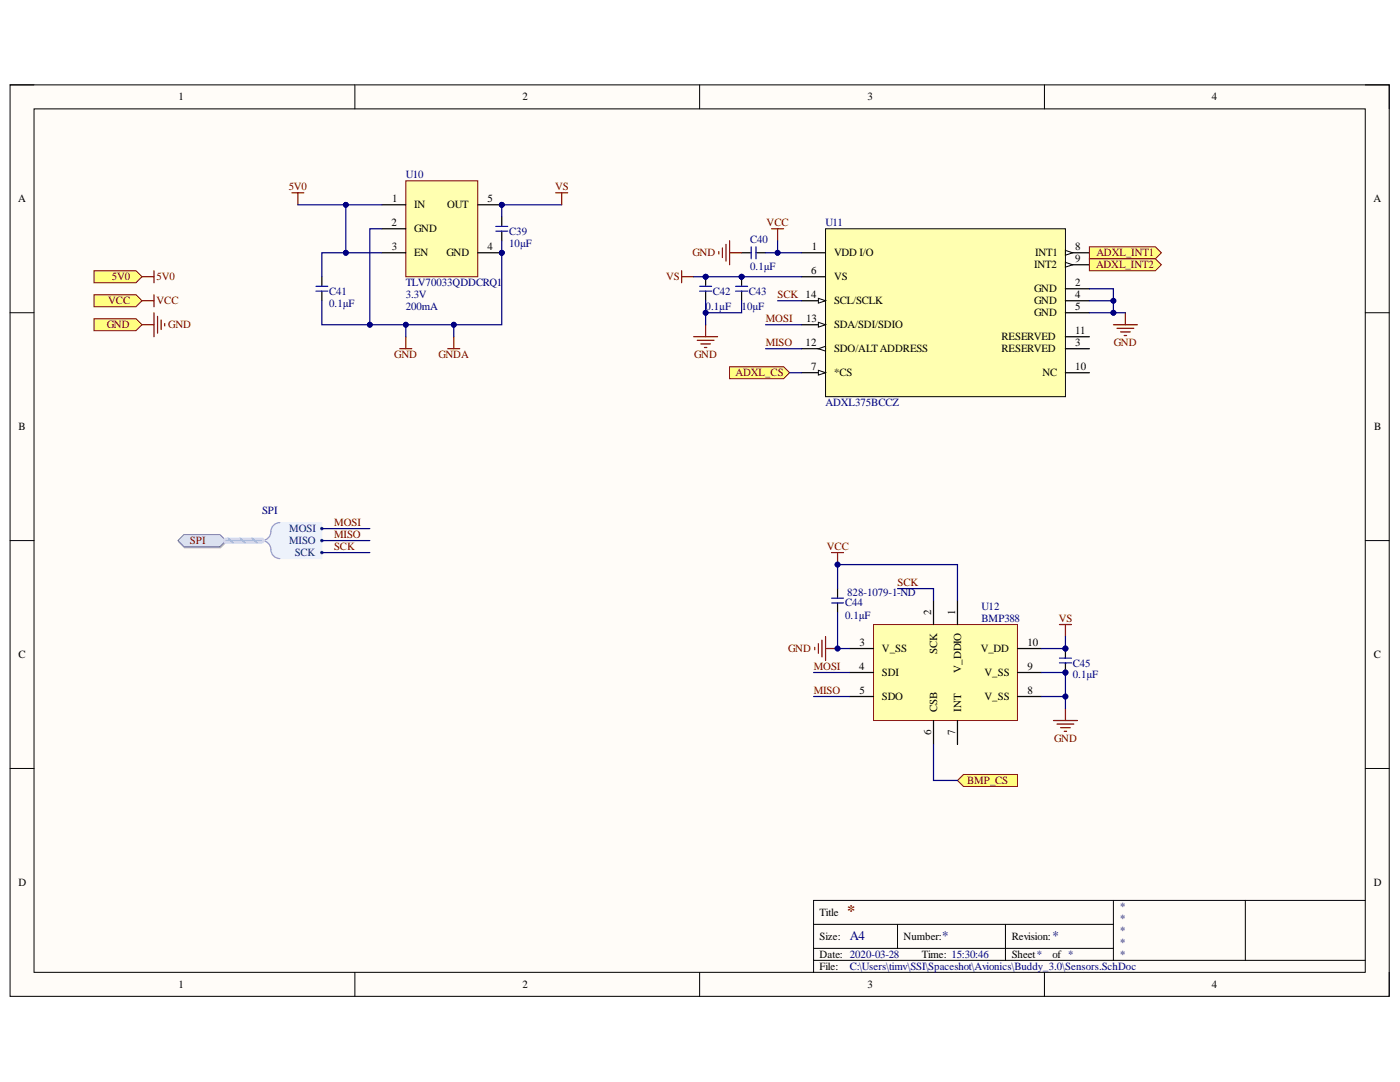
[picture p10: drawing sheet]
<svg xmlns="http://www.w3.org/2000/svg" width="279mm" height="216mm" viewBox="0 0 279 216" stroke-linecap="round" stroke-linejoin="round" font-family="sans-serif">
<path d="M2 16.9h275.2v181.9h-275.2z" fill-rule="evenodd" fill="#fffcf8"/>
<path d="M2 16.9h275.2v181.9h-275.2z" fill="none" stroke="#000" stroke-width=".2"/>
<path d="M6.8 21.7h265.7v172.3h-265.7z" fill-rule="evenodd" fill="#fffcf8"/>
<g fill="none" stroke="#000" stroke-width=".2">
<path d="M2 16.9h4.8M70.8 16.9v4.8M139.6 16.9v4.8M208.4 16.9v4.8M272.5 16.9h4.7v4.8M6.8 21.7h265.7v172.3h-265.7zM2 62.4h4.8M272.5 62.4h4.7M2 107.9h4.8M272.5 107.9h4.7M2 153.3h4.8M272.5 153.3h4.7"/>
<path d="M222.2 179.7v11.9M248.5 179.7v11.9M272.5 179.7h-110.1v14.3M70.8 194v4.8M139.6 194v4.8M162.4 184.4h59.8M162.4 191.6h110.1M162.4 189.2h59.8M179.1 184.4v4.8M200.7 184.4v7.2M208.4 194v4.8M277.2 194v4.8"/>
</g>
<path d="M164.8 45.6h47.8v33.6h-47.8z" fill-rule="evenodd" fill="#ffffb0"/>
<path d="M164.8 45.6h47.8v33.6h-47.8z" fill="none" stroke="#000" stroke-width=".2"/>
<path d="M160 50.4h4.8M160 55.2h4.8M160 60h4.8" fill="none" stroke="#000" stroke-width=".24"/>
<path d="M163.3 59.5l1.5 .5-1.5 .5z" fill="#f8fcff"/>
<path d="M163.3 59.5l1.5 .5-1.5 .5z" fill="none" stroke="#000" stroke-width=".2"/>
<path d="M160 64.8h4.8" fill="none" stroke="#000" stroke-width=".24"/>
<path d="M163.3 64.3l1.5 .5-1.5 .5z" fill="#f8fcff"/>
<path d="M163.3 64.3l1.5 .5-1.5 .5z" fill="none" stroke="#000" stroke-width=".2"/>
<path d="M160 69.6h4.8" fill="none" stroke="#000" stroke-width=".24"/>
<path d="M163.3 69.6l1.5-.5v1z" fill="#f8fcff"/>
<path d="M163.3 69.6l1.5-.5v1z" fill="none" stroke="#000" stroke-width=".2"/>
<path d="M160 74.4h4.8" fill="none" stroke="#000" stroke-width=".24"/>
<path d="M163.3 73.9l1.5 .5-1.5 .4z" fill="#f8fcff"/>
<path d="M163.3 73.9l1.5 .5-1.5 .4z" fill="none" stroke="#000" stroke-width=".2"/>
<path d="M212.6 50.4h4.8" fill="none" stroke="#000" stroke-width=".25"/>
<path d="M212.6 50l1.5 .4-1.5 .5z" fill="#f8fcff"/>
<path d="M212.6 50l1.5 .4-1.5 .5z" fill="none" stroke="#000" stroke-width=".2"/>
<path d="M212.6 52.8h4.8" fill="none" stroke="#000" stroke-width=".25"/>
<path d="M212.6 52.4l1.5 .4-1.5 .5z" fill="#f8fcff"/>
<path d="M212.6 52.4l1.5 .4-1.5 .5z" fill="none" stroke="#000" stroke-width=".2"/>
<path d="M212.6 57.6h4.8M212.6 60h4.8M212.6 62.4h4.8M212.6 67.2h4.8M212.6 69.6h4.8M212.6 74.4h4.8" fill="none" stroke="#000" stroke-width=".25"/>
<path d="M174.3 124.6h28.8v19.2h-28.8z" fill-rule="evenodd" fill="#ffffb0"/>
<path d="M174.3 124.6h28.8v19.2h-28.8z" fill="none" stroke="#800000" stroke-width=".2"/>
<path d="M186.3 119.8v4.8M191.1 119.8v4.8M169.5 129.4h4.8M169.5 134.2h4.8M169.5 139h4.8M203.1 129.4h4.7M203.1 134.2h4.7M203.1 139h4.7M186.3 143.8v4.8M191.1 143.8v4.8" fill="none" stroke="#000" stroke-width=".25"/>
<path d="M148 50.4h1.9M150.9 50.4h1.9" fill="none" stroke="#000" stroke-width=".24"/>
<path d="M149.9 49.2v2.4M150.9 49.2v2.4" fill="none" stroke="#00f" stroke-width=".24"/>
<circle cx="148" cy="55.2" r=".48" fill="#000080"/>
<circle cx="148" cy="55.2" r=".48" fill="none" stroke="#000080" stroke-width=".2"/>
<path d="M148 55.2v1.9" fill="none" stroke="#000" stroke-width=".24"/>
<circle cx="148" cy="55.2" r=".48" fill="#000080"/>
<circle cx="148" cy="55.2" r=".48" fill="none" stroke="#000080" stroke-width=".2"/>
<path d="M148 58.1v1.9" fill="none" stroke="#000" stroke-width=".24"/>
<path d="M146.8 58.1h2.4M146.8 57.1h2.4" fill="none" stroke="#00f" stroke-width=".24"/>
<circle cx="140.8" cy="55.2" r=".48" fill="#000080"/>
<circle cx="140.8" cy="55.2" r=".48" fill="none" stroke="#000080" stroke-width=".2"/>
<path d="M140.8 55.2v1.9M140.8 58.1v1.9" fill="none" stroke="#000" stroke-width=".24"/>
<circle cx="140.8" cy="55.2" r=".48" fill="#000080"/>
<circle cx="140.8" cy="55.2" r=".48" fill="none" stroke="#000080" stroke-width=".2"/>
<path d="M139.6 57.1h2.4M139.6 58.1h2.4" fill="none" stroke="#00f" stroke-width=".24"/>
<g fill="none" stroke="#800000" stroke-width=".24">
<path d="M136 54v2.4M136 55.2h2.4M143.5 50.2v.5M144.2 49.5v1.9M144.9 48.8v3.3M145.6 48v4.8M145.6 50.4h2.4M154 45.6h2.4M155.2 45.6v2.4M138.4 67.2h4.8M139.1 67.9h3.4M139.9 68.6h1.9"/>
<path d="M140.6 69.3h.5M140.8 64.8v2.4"/>
</g>
<path d="M145.6 73.2h10.8l1.2 1.2-1.2 1.2h-10.8z" fill-rule="evenodd" fill="#ffff80"/>
<path d="M145.6 73.2h10.8l1.2 1.2-1.2 1.2h-10.8z" fill="none" stroke="#800000" stroke-width=".2"/>
<path d="M222.2 64.8h4.8M222.9 65.5h3.4M223.6 66.2h2M224.4 66.9h.4M224.6 62.4v2.4" fill="none" stroke="#800000" stroke-width=".25"/>
<path d="M167.2 117.4v2M167.2 120.3v1.9" fill="none" stroke="#000" stroke-width=".24"/>
<path d="M166 119.4h2.3M166 120.3h2.3" fill="none" stroke="#00f" stroke-width=".24"/>
<circle cx="212.6" cy="129.4" r=".48" fill="#000080"/>
<circle cx="212.6" cy="129.4" r=".48" fill="none" stroke="#000080" stroke-width=".2"/>
<circle cx="212.6" cy="134.2" r=".48" fill="#000080"/>
<circle cx="212.6" cy="134.2" r=".48" fill="none" stroke="#000080" stroke-width=".2"/>
<path d="M212.6 129.4v1.9" fill="none" stroke="#000" stroke-width=".25"/>
<circle cx="212.6" cy="129.4" r=".48" fill="#000080"/>
<circle cx="212.6" cy="129.4" r=".48" fill="none" stroke="#000080" stroke-width=".2"/>
<path d="M212.6 132.3v1.9" fill="none" stroke="#000" stroke-width=".25"/>
<circle cx="212.6" cy="134.2" r=".48" fill="#000080"/>
<circle cx="212.6" cy="134.2" r=".48" fill="none" stroke="#000080" stroke-width=".2"/>
<path d="M211.4 132.3h2.4M211.4 131.3h2.4" fill="none" stroke="#00f" stroke-width=".25"/>
<path d="M162.6 129.2v.4M163.3 128.4v2M164 127.7v3.4M164.8 127v4.8M164.8 129.4h2.4" fill="none" stroke="#800000" stroke-width=".24"/>
<circle cx="167.2" cy="129.4" r=".48" fill="#000080"/>
<circle cx="167.2" cy="129.4" r=".48" fill="none" stroke="#000080" stroke-width=".2"/>
<path d="M166 110.3h2.3M167.2 110.3v2.4" fill="none" stroke="#800000" stroke-width=".24"/>
<circle cx="167.2" cy="112.7" r=".48" fill="#000080"/>
<circle cx="167.2" cy="112.7" r=".48" fill="none" stroke="#000080" stroke-width=".2"/>
<path d="M211.4 124.6h2.4M212.6 124.6v2.4M210.2 143.8h4.8M210.9 144.5h3.4M211.7 145.2h1.9M212.4 145.9h.5M212.6 141.4v2.4" fill="none" stroke="#800000" stroke-width=".25"/>
<path d="M191.1 155.7l1.2-1.2h10.8v2.4h-10.8z" fill-rule="evenodd" fill="#ffff80"/>
<path d="M191.1 155.7l1.2-1.2h10.8v2.4h-10.8z" fill="none" stroke="#800000" stroke-width=".2"/>
<path d="M217.4 49.2h13.2l1.2 1.2-1.2 1.2h-13.2z" fill-rule="evenodd" fill="#ffff80"/>
<path d="M217.4 49.2h13.2l1.2 1.2-1.2 1.2h-13.2z" fill="none" stroke="#800000" stroke-width=".2"/>
<path d="M217.4 51.6h13.2l1.2 1.2-1.2 1.2h-13.2z" fill-rule="evenodd" fill="#ffff80"/>
<path d="M217.4 51.6h13.2l1.2 1.2-1.2 1.2h-13.2z" fill="none" stroke="#800000" stroke-width=".2"/>
<path d="M54.3 105.2l.7-.7 .9-.2h8.3v7.2h-8.3a1.85 1.85 0 0 1-1.8-2.3l-.5-.7-.9-.6 .9-.6 .5-.8z" fill-rule="evenodd" fill="#edf2fb"/>
<path d="M54.3 105.2l.7-.7 .9-.2h8.3v7.2h-8.3a1.85 1.85 0 0 1-1.8-2.3l-.5-.7-.9-.6 .9-.6 .5-.8z" fill="none" stroke="#edf2fb" stroke-width=".2"/>
<path d="M55.9 104.3a1.95 1.95 0 0 0-1.9 2.3 1.79 1.79 0 0 1-1.7 1.3 1.95 1.95 0 0 1 1.8 2.2 1.8 1.8 0 0 0 1.8 1.4" fill="none" stroke="#8f9ec9" stroke-width=".24"/>
<circle cx="64.2" cy="107.9" r=".24" fill="#003a70"/>
<circle cx="64.2" cy="107.9" r=".24" fill="none" stroke="#003a70" stroke-width=".2"/>
<circle cx="64.2" cy="105.5" r=".24" fill="#003a70"/>
<circle cx="64.2" cy="105.5" r=".24" fill="none" stroke="#003a70" stroke-width=".2"/>
<circle cx="64.2" cy="110.3" r=".24" fill="#003a70"/>
<circle cx="64.2" cy="110.3" r=".24" fill="none" stroke="#003a70" stroke-width=".2"/>
<path d="M35.6 108.1l1.2-1.2h7.2l1.2 1.2-1.2 1.2h-7.2z" fill-rule="evenodd" fill="#bac0ca"/>
<path d="M35.6 108.1l1.2-1.2h7.2l1.2 1.2-1.2 1.2h-7.2z" fill="none" stroke="#a6acb6" stroke-width=".2"/>
<path d="M35.5 107.9l1.2-1.2h7.2l1.2 1.2-1.2 1.2h-7.2z" fill-rule="evenodd" fill="#d5e4ff"/>
<path d="M35.5 107.9l1.2-1.2h7.2l1.2 1.2-1.2 1.2h-7.2z" fill="none" stroke="#71809b" stroke-width=".2"/>
<path d="M18.8 58.8h8.3l1.2 1.2-1.2 1.2h-8.3z" fill-rule="evenodd" fill="#ffff80"/>
<path d="M18.8 58.8h8.3l1.2 1.2-1.2 1.2h-8.3z" fill="none" stroke="#800000" stroke-width=".2"/>
<path d="M18.8 63.6h8.3l1.2 1.2-1.2 1.2h-8.3z" fill-rule="evenodd" fill="#ffff80"/>
<path d="M18.8 63.6h8.3l1.2 1.2-1.2 1.2h-8.3z" fill="none" stroke="#800000" stroke-width=".2"/>
<path d="M30.7 58.8v2.4M28.3 64.8h2.4M28.3 60h2.4M30.7 62.4v4.8M31.4 63.1v3.4M32.2 63.8v2M32.9 64.6v.4" fill="none" stroke="#800000" stroke-width=".24"/>
<circle cx="100.1" cy="50.4" r=".48" fill="#000080"/>
<circle cx="100.1" cy="50.4" r=".48" fill="none" stroke="#000080" stroke-width=".2"/>
<circle cx="100.1" cy="40.9" r=".48" fill="#000080"/>
<circle cx="100.1" cy="40.9" r=".48" fill="none" stroke="#000080" stroke-width=".2"/>
<path d="M81 36.1h14.3v19.1h-14.3z" fill-rule="evenodd" fill="#ffffb0"/>
<path d="M81 36.1h14.3v19.1h-14.3z" fill="none" stroke="#800000" stroke-width=".2"/>
<path d="M76.2 40.9h4.8M76.2 45.6h4.8M76.2 50.4h4.8M95.3 50.4h4.8" fill="none" stroke="#000" stroke-width=".24"/>
<circle cx="100.1" cy="50.4" r=".48" fill="#000080"/>
<circle cx="100.1" cy="50.4" r=".48" fill="none" stroke="#000080" stroke-width=".2"/>
<path d="M95.3 40.9h4.8" fill="none" stroke="#000" stroke-width=".24"/>
<circle cx="100.1" cy="40.9" r=".48" fill="#000080"/>
<circle cx="100.1" cy="40.9" r=".48" fill="none" stroke="#000080" stroke-width=".2"/>
<path d="M58.3 38.5h2.3M59.4 38.5v2.4M79.8 69.6h2.4M81 67.2v2.4M89.4 69.6h2.4M90.6 67.2v2.4" fill="none" stroke="#800000" stroke-width=".24"/>
<path d="M64.2 55.2v1.9M64.2 58.1v1.9M100.1 43.3v1.9M100.1 46.1v1.9" fill="none" stroke="#000" stroke-width=".24"/>
<path d="M63 58.1h2.4M63 57.1h2.4M98.9 46.1h2.4M98.9 45.2h2.4" fill="none" stroke="#00f" stroke-width=".24"/>
<path d="M138.4 55.2h21.6" fill="none" stroke="#000080" stroke-width=".24"/>
<circle cx="140.8" cy="55.2" r=".48" fill="#000080"/>
<circle cx="140.8" cy="55.2" r=".48" fill="none" stroke="#000080" stroke-width=".2"/>
<circle cx="148" cy="55.2" r=".48" fill="#000080"/>
<circle cx="148" cy="55.2" r=".48" fill="none" stroke="#000080" stroke-width=".2"/>
<path d="M155.2 48v2.4" fill="none" stroke="#000080" stroke-width=".24"/>
<circle cx="155.2" cy="50.4" r=".48" fill="#000080"/>
<circle cx="155.2" cy="50.4" r=".48" fill="none" stroke="#000080" stroke-width=".2"/>
<path d="M140.8 60v2.4" fill="none" stroke="#000080" stroke-width=".24"/>
<circle cx="140.8" cy="62.4" r=".48" fill="#000080"/>
<circle cx="140.8" cy="62.4" r=".48" fill="none" stroke="#000080" stroke-width=".2"/>
<path d="M148 60v2.4h-7.2v2.4" fill="none" stroke="#000080" stroke-width=".24"/>
<circle cx="140.8" cy="62.4" r=".48" fill="#000080"/>
<circle cx="140.8" cy="62.4" r=".48" fill="none" stroke="#000080" stroke-width=".2"/>
<path d="M152.8 64.8h7.2M152.8 69.6h7.2M155.2 60h4.8M157.6 74.4h2.4" fill="none" stroke="#000080" stroke-width=".24"/>
<path d="M217.4 60h4.8" fill="none" stroke="#000080" stroke-width=".25"/>
<circle cx="222.2" cy="60" r=".48" fill="#000080"/>
<circle cx="222.2" cy="60" r=".48" fill="none" stroke="#000080" stroke-width=".2"/>
<path d="M222.2 62.4h2.4" fill="none" stroke="#000080" stroke-width=".25"/>
<circle cx="222.2" cy="62.4" r=".48" fill="#000080"/>
<circle cx="222.2" cy="62.4" r=".48" fill="none" stroke="#000080" stroke-width=".2"/>
<path d="M179.1 117.4h7.2v2.4M186.3 148.6v7.1h4.8" fill="none" stroke="#000080" stroke-width=".25"/>
<path d="M162.4 134.2h7.1M162.4 139h7.1M167.2 122.2v7.2h2.3" fill="none" stroke="#000080" stroke-width=".24"/>
<circle cx="167.2" cy="129.4" r=".48" fill="#000080"/>
<circle cx="167.2" cy="129.4" r=".48" fill="none" stroke="#000080" stroke-width=".2"/>
<path d="M167.2 117.4v-4.7h23.9v7.1" fill="none" stroke="#000080" stroke-width=".25"/>
<circle cx="167.2" cy="112.7" r=".48" fill="#000080"/>
<circle cx="167.2" cy="112.7" r=".48" fill="none" stroke="#000080" stroke-width=".2"/>
<path d="M207.8 134.2h4.8v4.8h-4.8" fill="none" stroke="#000080" stroke-width=".25"/>
<circle cx="212.6" cy="134.2" r=".48" fill="#000080"/>
<circle cx="212.6" cy="134.2" r=".48" fill="none" stroke="#000080" stroke-width=".2"/>
<circle cx="212.6" cy="139" r=".48" fill="#000080"/>
<circle cx="212.6" cy="139" r=".48" fill="none" stroke="#000080" stroke-width=".2"/>
<path d="M212.6 127v2.4h-4.8" fill="none" stroke="#000080" stroke-width=".25"/>
<circle cx="212.6" cy="129.4" r=".48" fill="#000080"/>
<circle cx="212.6" cy="129.4" r=".48" fill="none" stroke="#000080" stroke-width=".2"/>
<path d="M212.6 139v2.4" fill="none" stroke="#000080" stroke-width=".25"/>
<circle cx="212.6" cy="139" r=".48" fill="#000080"/>
<circle cx="212.6" cy="139" r=".48" fill="none" stroke="#000080" stroke-width=".2"/>
<path d="M152.8 50.4h7.2M64.2 105.5h9.6M64.2 110.3h9.6M64.2 107.9h9.6" fill="none" stroke="#000080" stroke-width=".24"/>
<circle cx="155.2" cy="50.4" r=".48" fill="#000080"/>
<circle cx="155.2" cy="50.4" r=".48" fill="none" stroke="#000080" stroke-width=".2"/>
<path d="M217.4 57.6h4.8v4.8h-4.8" fill="none" stroke="#000080" stroke-width=".25"/>
<circle cx="222.2" cy="60" r=".48" fill="#000080"/>
<circle cx="222.2" cy="60" r=".48" fill="none" stroke="#000080" stroke-width=".2"/>
<circle cx="222.2" cy="62.4" r=".48" fill="#000080"/>
<circle cx="222.2" cy="62.4" r=".48" fill="none" stroke="#000080" stroke-width=".2"/>
<path d="M81 64.8v2.4" fill="none" stroke="#000080" stroke-width=".24"/>
<circle cx="81" cy="64.8" r=".48" fill="#000080"/>
<circle cx="81" cy="64.8" r=".48" fill="none" stroke="#000080" stroke-width=".2"/>
<path d="M90.6 64.8v2.4" fill="none" stroke="#000080" stroke-width=".24"/>
<circle cx="90.6" cy="64.8" r=".48" fill="#000080"/>
<circle cx="90.6" cy="64.8" r=".48" fill="none" stroke="#000080" stroke-width=".2"/>
<path d="M69 50.4h7.2" fill="none" stroke="#000080" stroke-width=".24"/>
<circle cx="69" cy="50.4" r=".48" fill="#000080"/>
<circle cx="69" cy="50.4" r=".48" fill="none" stroke="#000080" stroke-width=".2"/>
<path d="M69 40.9v9.5h-4.8v4.8" fill="none" stroke="#000080" stroke-width=".24"/>
<circle cx="69" cy="40.9" r=".48" fill="#000080"/>
<circle cx="69" cy="40.9" r=".48" fill="none" stroke="#000080" stroke-width=".2"/>
<circle cx="69" cy="50.4" r=".48" fill="#000080"/>
<circle cx="69" cy="50.4" r=".48" fill="none" stroke="#000080" stroke-width=".2"/>
<path d="M45.1 107.9h7.2" fill="none" stroke="#cbdaff" stroke-width="1.2"/>
<path d="M45.6 107.4l.9 .9M48 107.4l.9 .9M50.3 107.4l1 .9" fill="none" stroke="#adbce7" stroke-width=".36"/>
<path d="M45.1 107.9h7.2" fill="none" stroke="#adbce7" stroke-width=".24"/>
<path d="M100.1 48v16.8h-35.9v-4.8" fill="none" stroke="#000080" stroke-width=".24"/>
<circle cx="100.1" cy="50.4" r=".48" fill="#000080"/>
<circle cx="100.1" cy="50.4" r=".48" fill="none" stroke="#000080" stroke-width=".2"/>
<circle cx="90.6" cy="64.8" r=".48" fill="#000080"/>
<circle cx="90.6" cy="64.8" r=".48" fill="none" stroke="#000080" stroke-width=".2"/>
<circle cx="81" cy="64.8" r=".48" fill="#000080"/>
<circle cx="81" cy="64.8" r=".48" fill="none" stroke="#000080" stroke-width=".2"/>
<circle cx="73.8" cy="64.8" r=".48" fill="#000080"/>
<circle cx="73.8" cy="64.8" r=".48" fill="none" stroke="#000080" stroke-width=".2"/>
<path d="M59.4 40.9h16.8" fill="none" stroke="#000080" stroke-width=".24"/>
<circle cx="69" cy="40.9" r=".48" fill="#000080"/>
<circle cx="69" cy="40.9" r=".48" fill="none" stroke="#000080" stroke-width=".2"/>
<path d="M76.2 45.6h-2.4v19.2" fill="none" stroke="#000080" stroke-width=".24"/>
<circle cx="73.8" cy="64.8" r=".48" fill="#000080"/>
<circle cx="73.8" cy="64.8" r=".48" fill="none" stroke="#000080" stroke-width=".2"/>
<path d="M112.1 40.9h-12v2.4" fill="none" stroke="#000080" stroke-width=".24"/>
<circle cx="100.1" cy="40.9" r=".48" fill="#000080"/>
<circle cx="100.1" cy="40.9" r=".48" fill="none" stroke="#000080" stroke-width=".2"/>
<path d="M110.9 38.5h2.4M112.1 38.5v2.4" fill="none" stroke="#800000" stroke-width=".24"/>
<path d="M18.8 54h8.3l1.2 1.2-1.2 1.2h-8.3z" fill-rule="evenodd" fill="#ffff80"/>
<path d="M18.8 54h8.3l1.2 1.2-1.2 1.2h-8.3z" fill="none" stroke="#800000" stroke-width=".2"/>
<path d="M28.3 55.2h2.4M30.7 54v2.4" fill="none" stroke="#800000" stroke-width=".24"/>
<text font-size="3.2" fill="#800000" x="169.1" y="182.7">*</text>
<g font-size="2.6" fill="#000080">
<text x="169.6" y="187.7">A4</text>
<text x="188" y="187.7">*</text>
<text x="210" y="187.7">*</text>
</g>
<g font-size="2.2">
<text x="35.6" y="20">1</text>
<text x="104.3" y="20">2</text>
<text x="173.1" y="20">3</text>
<text x="241.8" y="20">4</text>
<text x="3.6" y="40.4">A</text>
<text x="78.3" y="40.4">1</text>
<text x="82.7" y="41.5">IN</text>
<text x="89.3" y="41.5">OUT</text>
<text x="97.3" y="40.4">5</text>
<text x="274.1" y="40.4">A</text>
<text x="78.1" y="45.2">2</text>
<text x="82.7" y="46.4">GND</text>
<text x="78.2" y="49.9">3</text>
<text x="82.7" y="51.1">EN</text>
<text x="89.1" y="51.1">GND</text>
<text x="97.3" y="49.9">4</text>
<text x="162" y="49.9">1</text>
<text x="166.4" y="51.1">VDD I/O</text>
<text x="206.4" y="53.5">INT2</text>
<text x="206.6" y="51.1">INT1</text>
<text x="214.6" y="49.9">8</text>
<text x="214.6" y="52.4">9</text>
<text x="161.9" y="54.7">6</text>
<text x="166.4" y="55.9">VS</text>
<text x="206.4" y="58.3">GND</text>
<text x="214.6" y="57.1">2</text>
<text x="214.6" y="59.5">4</text>
<text x="160.9" y="64.3">13</text>
<text x="166.4" y="60.7">SCL/SCLK</text>
<text x="166.4" y="65.5">SDA/SDI/SDIO</text>
<text x="206.4" y="60.7">GND</text>
<text x="206.4" y="63.1">GND</text>
<text x="214.6" y="61.9">5</text>
<text x="160.8" y="69.1">12</text>
<text x="166.4" y="70.3">SDO/ALTADDRESS</text>
<text x="199.9" y="67.8">RESERVED</text>
<text x="199.9" y="70.3">RESERVED</text>
<text x="214.6" y="66.7">11</text>
<text x="214.6" y="69.1">3</text>
<text x="161.9" y="73.9">7</text>
<text x="166.4" y="75">*CS</text>
<text x="208.1" y="75">NC</text>
<text x="214.6" y="73.9">10</text>
<text x="3.7" y="85.9">B</text>
<text x="274.3" y="85.9">B</text>
<text x="185.8" y="122.7" transform="rotate(-90 185.8 122.7)">2</text>
<text x="190.7" y="122.7" transform="rotate(-90 190.7 122.7)">1</text>
<text x="3.7" y="131.3">C</text>
<text x="171.5" y="128.9">3</text>
<text x="176" y="130.1">V_SS</text>
<text x="187" y="130.5" transform="rotate(-90 187 130.5)">SCK</text>
<text x="195.7" y="130.1">V_DD</text>
<text x="205" y="128.9">10</text>
<text x="274.2" y="131.3">C</text>
<text x="171.4" y="133.7">4</text>
<text x="176" y="134.9">SDI</text>
<text x="191.8" y="134.3" transform="rotate(-90 191.8 134.3)">V_DDIO</text>
<text x="196.5" y="134.9">V_SS</text>
<text x="205" y="133.7">9</text>
<text x="171.5" y="138.5">5</text>
<text x="176" y="139.7">SDO</text>
<text x="187" y="142" transform="rotate(-90 187 142)">CSB</text>
<text x="191.8" y="142" transform="rotate(-90 191.8 142)">INT</text>
<text x="196.5" y="139.7">V_SS</text>
<text x="205" y="138.5">8</text>
<text x="185.8" y="146.7" transform="rotate(-90 185.8 146.7)">6</text>
<text x="190.7" y="146.7" transform="rotate(-90 190.7 146.7)">7</text>
<text x="3.7" y="176.7">D</text>
<text x="274.2" y="176.7">D</text>
<text x="163.6" y="182.7">Title</text>
<text x="163.6" y="187.6">Size:</text>
<text x="163.6" y="191.1">Date: 2020-03-28</text>
<text x="180.3" y="187.6">Number:</text>
<text x="184" y="191.1">Time: 15:30:46</text>
<text x="201.9" y="187.6">Revision:</text>
<text x="201.9" y="191.1">Sheet*</text>
<text x="210" y="191.1">of *</text>
<text x="35.6" y="197.1">1</text>
<text x="104.3" y="197.1">2</text>
<text x="163.6" y="193.5">File:</text>
<text x="173.1" y="197.1">3</text>
<text x="241.8" y="197.1">4</text>
</g>
<g font-size="2.2" fill="#000080">
<text x="81" y="35.6">U10</text>
<text x="101.6" y="46.9">C39</text>
<text x="164.8" y="45.2">U11</text>
<text x="101.6" y="49.2">10µF</text>
<text x="149.7" y="53.8">0.1µF</text>
<text x="149.7" y="48.5">C40</text>
<text x="65.7" y="58.8">C41</text>
<text x="81" y="57.1">TLV70033QDDCRQ1</text>
<text x="81" y="59.5">3.3V</text>
<text x="142.2" y="58.8">C42</text>
<text x="149.4" y="58.8">C43</text>
<text x="65.7" y="61.2">0.1µF</text>
<text x="81" y="61.9">200mA</text>
<text x="140.8" y="61.9">0.1µF</text>
<text x="148" y="61.9">10µF</text>
<text x="164.8" y="81">ADXL375BCCZ</text>
<text x="52.3" y="102.6">SPI</text>
<text x="169.1" y="118.9">828-1079-1-ND</text>
<text x="168.6" y="123.4">0.1µF</text>
<text x="168.6" y="121">C44</text>
<text x="195.9" y="121.7">U12</text>
<text x="195.9" y="124.1">BMP388</text>
<text x="214.1" y="135.4">0.1µF</text>
<text x="214.1" y="133">C45</text>
<text x="223.4" y="181.6">*</text>
<text x="223.4" y="183.9">*</text>
<text x="223.4" y="186.3">*</text>
<text x="223.4" y="188.8">*</text>
<text x="223.4" y="191.1">*</text>
<text x="169.6" y="193.5">C:\Users\timv\SSI\Spaceshot\Avionics\Buddy_3.0\Sensors.SchDoc</text>
</g>
<g font-size="2.2" fill="#800000">
<text x="57.6" y="38">5V0</text>
<text x="110.8" y="38">VS</text>
<text x="153" y="45.2">VCC</text>
<text x="138.2" y="51.1">GND</text>
<text x="218.7" y="53.5">ADXL_INT2</text>
<text x="218.8" y="51.1">ADXL_INT1</text>
<text x="22.3" y="55.9">5V0</text>
<text x="31.2" y="55.9">5V0</text>
<text x="132.9" y="55.9">VS</text>
<text x="155.2" y="59.5">SCK 14</text>
<text x="21.3" y="65.5">GND</text>
<text x="21.6" y="60.7">VCC</text>
<text x="31.2" y="60.7">VCC</text>
<text x="33.6" y="65.5">GND</text>
<text x="152.8" y="64.3">MOSI</text>
<text x="78.7" y="71.5">GND</text>
<text x="87.5" y="71.5">GNDA</text>
<text x="138.5" y="71.5">GND</text>
<text x="152.8" y="69.1">MISO</text>
<text x="222.3" y="69.1">GND</text>
<text x="146.8" y="75">ADXL_CS</text>
<text x="66.7" y="105">MOSI</text>
<text x="66.7" y="107.4">MISO</text>
<text x="37.9" y="108.5">SPI</text>
<text x="66.7" y="109.7">SCK</text>
<text x="165" y="109.7">VCC</text>
<text x="179.1" y="116.9">SCK</text>
<text x="211.3" y="124.1">VS</text>
<text x="157.3" y="130.1">GND</text>
<text x="162.4" y="133.7">MOSI</text>
<text x="162.4" y="138.5">MISO</text>
<text x="210.4" y="148.1">GND</text>
<text x="193" y="156.4">BMP_CS</text>
</g>
<g font-size="2.2" fill="#003a70">
<text x="57.7" y="106.2">MOSI</text>
<text x="57.7" y="108.5">MISO</text>
<text x="58.8" y="111">SCK</text>
</g>
</svg>
